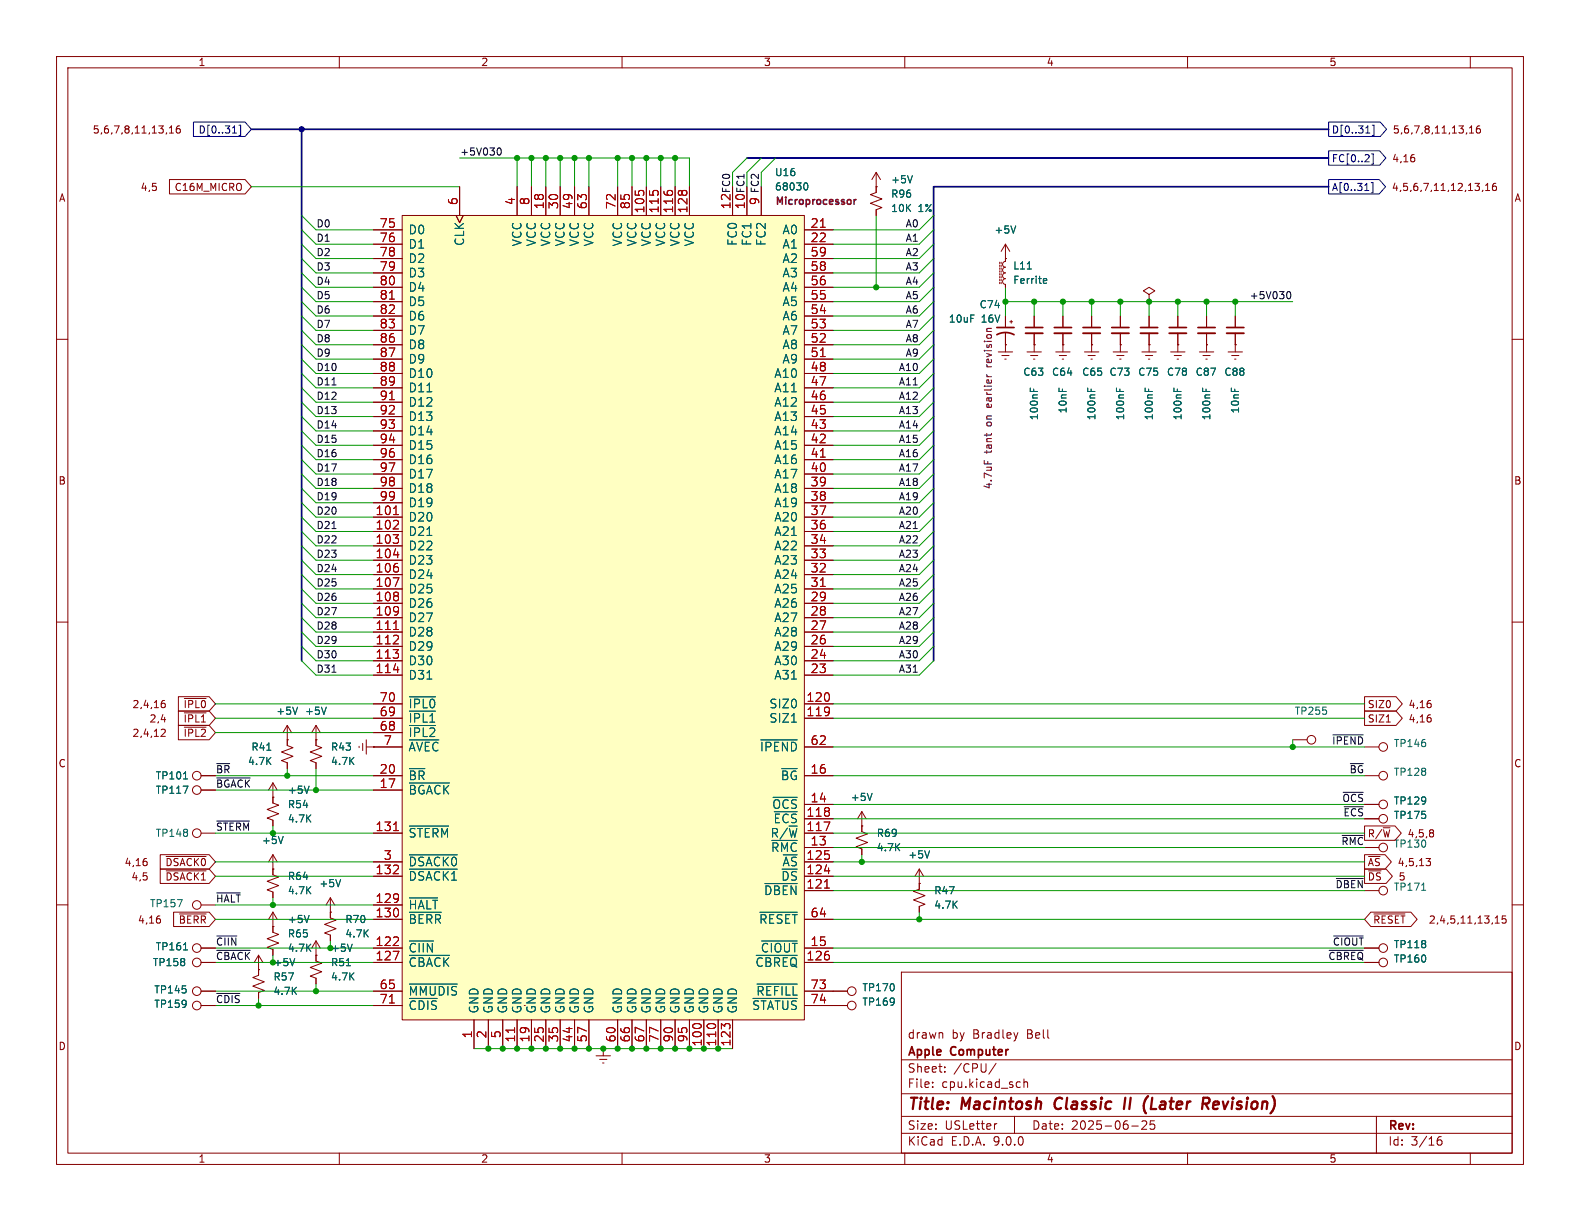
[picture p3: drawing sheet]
<svg xmlns="http://www.w3.org/2000/svg" width="279mm" height="216mm" viewBox="0 0 279 216" stroke-linecap="round" stroke-linejoin="round" font-family="sans-serif">
<g fill="none" stroke="#840000" stroke-width=".18">
<path d="M10 10h259.4v195.9h-259.4zM12 12h255.4v191.9h-255.4zM60 10v2M110 10v2M160 10v2M210 10v2M260 10v2M154.9 30.5v3.5l-1 .4 2.1 .8-2.1 .7 2.1 .8-1.1 .4v1M154.9 33h.1M154.9 30.5l.8 1.3M154.9 30.5l-.7 1.3M177.8 45.7h.1"/>
<path d="M177.8 43.2l-.8 1.3M177.8 43.2l.8 1.3M177.8 43.2v2.5M182.9 55.9v2M182.9 58.9v3.3M188 55.9v2M188 58.9v3.3M193 55.9v2M193 58.9v3.3M198.1 55.9v2M198.1 58.9v3.3M203.2 52.1l1-.7-1-.6-1 .6 1 .7v1.2"/>
<path d="M203.2 53.3h.1M203.2 55.9v2M203.2 58.9v3.3M208.3 55.9v2M208.3 58.9v3.3M213.4 55.9v2M213.4 58.9v3.3M218.4 55.9v2M218.4 58.9v3.3M10 60h2M176.5 62.2h2.6M177.2 62.9h1.2"/>
<path d="M177.7 63.5h.2M177.8 61h.1M177.8 61v1.2M181.6 62.2h2.5M182.2 62.9h1.3M182.8 63.5h.2M182.9 61h.1M186.7 62.2h2.5M187.3 62.9h1.3M187.8 63.5h.3M188 61h.1M191.8 62.2h2.5"/>
<path d="M192.4 62.9h1.3M192.9 63.5h.3M193 61h.1M196.8 62.2h2.6M197.5 62.9h1.3M198 63.5h.2M198.1 61h.1M201.9 62.2h2.6M202.6 62.9h1.2M203.1 63.5h.2M203.2 61h.1M207 62.2h2.5"/>
<path d="M207.6 62.9h1.3M208.2 63.5h.2M208.3 61h.1M212.1 62.2h2.5M212.7 62.9h1.3M213.2 63.5h.3M213.4 61h.1M217.2 62.2h2.5M217.8 62.9h1.3M218.3 63.5h.3M218.4 61h.1M267.4 60h2"/>
<path d="M10 110h2M267.4 110h2M35.6 137.2h2.5M35.6 139.7h2.5M48.3 138.4v3.6l1 .4-2.1 .7 2.1 .8-2.1 .8 1.1 .3v1.1M48.3 138.4l.7 1.3M48.3 138.4l-.8 1.3M228.6 130.8h2.5M35.6 147.3h2.5M48.3 151.1v3.6l1 .4-2.1 .7 2.1 .8-2.1 .8 1.1 .3v1.1M48.3 141h.1M48.3 153.7h.1"/>
<path d="M48.3 151.1l.7 1.3M48.3 151.1l-.8 1.3M58.4 158.8l.8 1.2M58.4 158.8l-.7 1.2M58.4 158.8v2.5M152.4 146.1h.1M152.4 143.5v3.6l1 .3-2 .8 2 .8-2 .7 1 .4v1M152.4 143.5l-.8 1.3M152.4 143.5l.8 1.3M162.6 153.7v3.5l-1.1 .4 2.1 .8-2.1 .7 2.1 .8-1 .4v1M162.6 156.2h.1M162.6 153.7l-.8 1.2"/>
<path d="M162.6 153.7l.7 1.2M10 160h2M35.6 160h2.5M35.6 170.2h2.5M35.6 177.8h2.5M35.6 175.3h2.5M35.6 167.6h2.5M45.7 168.9v3.6l-1 .3 2 .8-2 .8 2 .7-1 .4v1M45.7 171.5h.1M48.3 161.3v3.5l1 .4-2.1 .8 2.1 .8-2.1 .7 1.1 .4v1M48.3 163.8h.1M48.3 161.3l.7 1.3"/>
<path d="M48.3 161.3l-.8 1.3M55.9 168.9h.1M55.9 166.4l.7 1.2M55.9 166.4l-.8 1.2M55.9 166.4v2.5M58.4 161.3h.1M159.4 171.9h108v32h-108zM267.4 160h2M105.4 186.7h2.5M106 187.3h1.3M106.6 188h.2M106.7 185.4h.1"/>
<path d="M106.7 185.4v1.3M159.4 197.4h108M159.4 193.4h108M159.4 187.4h108M164.9 192.1v.2M164.9 191.4v.1M166.6 182.7l.1 .9M167.1 189.4v.2M167.1 188.7v.1M176.1 188l-1.2 1.9M176.3 198.7l-.3 .1M179.4 197.4v3"/>
<path d="M180 182.6l-.4 1M180.3 191.3l.1 .1M180.4 192.2l-.1 .1M181.1 190.8v1.5M181.1 191.4l.2-.1 .3 .1 .1 .9M200.1 199.1h1.2M201.9 198.3l.6-.1 .2 .1 .1 .3-.9 1.1h.9M204.1 198.2h-.7v.7l.2-.1h.5l.1 .2-.1 .5-.2 .2-.5-.2M243.4 197.4v6.5M60 203.9v2M110 203.9v2M159.4 200.4h108"/>
<path d="M160 203.9v2M210 203.9v2M254.1 201.8l.3-.2h.5l.1 .2v.4l-.3 .3-.4-.1-.2-.2M254.9 201a.59 .59 0 0 0-.8 .6M260 203.9v2"/>
<circle cx="34.8" cy="139.7" r=".76"/>
<circle cx="34.8" cy="137.2" r=".76"/>
<circle cx="231.9" cy="130.8" r=".76"/>
<circle cx="34.8" cy="147.3" r=".76"/>
<circle cx="34.8" cy="177.8" r=".76"/>
<circle cx="34.8" cy="160" r=".76"/>
<circle cx="34.8" cy="170.2" r=".76"/>
<circle cx="34.8" cy="175.3" r=".76"/>
<circle cx="34.8" cy="167.6" r=".76"/>
</g>
<path d="M186.8 194.4a1.27 1.27 0 0 0 0 1.6M199 194.1l-.3 2M203 193.8l-.1 .1M203.8 194.1l-.3 2h1M213.2 195.2l.5 .9M213.6 194.1l.1 .1a.54 .54 0 0 1-.1 .9M215.3 194.8l-.6 .1-.2 .9 .2 .3h.4M215.5 195.2l-1 .2" fill="none" stroke="#840000" stroke-width=".4"/>
<g fill="none" stroke="#006464" stroke-width=".18">
<path d="M161.3 31.1l-.4 1.2M179.6 39.9l-.4 1.3M182.2 68.6v.6M182.8 68.8v.4M192.3 68.6v.6M193 68.8v.4M197.4 68.6v.6M198 68.8v.4M202.5 68.6v.6M203.1 68.8v.4M207.6 68.6v.6M208.2 68.8v.4"/>
<path d="M212.7 68.6v.6M213.3 68.8v.4M32.4 139h.8l-.5 1.3M32.4 137.7h.8M54.7 139l-.5 1.3M31.4 159.1h.8l-.5 1.2M50.1 147.9l-.4 1.3M60.2 155.5l-.4 1.3M154.2 140.3l-.4 1.2M164.4 150.4l-.4 1.3M32.4 168h.8M52.1 169.5l-.4 1.3"/>
<path d="M54.7 161.9l-.5 1.2M62.3 166.9l-.4 1.3"/>
</g>
<path d="M181.4 57.9h3M186.4 57.9h3.1M191.5 57.9h3.1M196.6 57.9h3M201.7 57.9h3M206.8 57.9h3M211.8 57.9h3.1M216.9 57.9h3.1" fill="none" stroke="#840000" stroke-width=".3"/>
<path d="M181.4 58.9h3M186.4 58.9h3.1M191.5 58.9h3.1M196.6 58.9h3M201.7 58.9h3M206.8 58.9h3M211.8 58.9h3.1M216.9 58.9h3.1" fill="none" stroke="#840000" stroke-width=".33"/>
<path d="M71.1 38.1h71.1v142.2h-71.1z" fill="#ffffc2"/>
<g fill="none" stroke="#840000" stroke-width=".18">
<path d="M30 23.5h.7M30 22.6l.3-.3v1.2M30 31.7h13.3l1.1 1.3-1.1 1.3h-13.3zM31.8 22.3h-.4a.86 .86 0 0 0 0 1.2l.4-.1 .1-.4-.2-.3-.4 .1-.1 .2M71.1 38.1h71.1v142.2h-71.1zM80.6 38.1l.7 1.3 .6-1.3M81.3 33v5.1M91.4 33v5.1M94 33v5.1M96.5 33v5.1M99.1 33v5.1M101.6 33v5.1"/>
<path d="M104.1 33v5.1M109.2 33v5.1M111.8 33v5.1M114.3 33v5.1M116.8 33v5.1M119.4 33v5.1M121.9 33v5.1M129.5 33v5.1M132.1 33v5.1M134.6 33v5.1M154.9 33h.1M154.9 33v1"/>
<path d="M154.9 37.1v1M250.1 27.9l.1 .2-.1 .4M259.9 23.5h.7M259.9 22.6l.3-.3v1.2M261.7 22.3h-.4a.86 .86 0 0 0 0 1.2l.4-.1 .1-.4-.2-.3h-.3l-.2 .3M262.2 33.6l-.1 .3M262.7 33.7h.7M262.7 32.8l.4-.4v1.3M264.5 32.4l-.3 .1a.86 .86 0 0 0 0 1.2l.4-.1v-.5l-.2-.2-.4 .1-.1 .1M66 40.6h5.1M66 43.2h5.1M66 45.7h5.1"/>
<path d="M66 48.3h5.1M66 50.8h5.1M66 53.3h5.1M66 55.9h5.1M66 58.4h5.1M142.2 40.6h5.1M142.2 43.2h5.1M142.2 45.7h5.1M142.2 48.3h5.1M142.2 50.8h5.1M142.2 53.3h5.1M142.2 55.9h5.1"/>
<path d="M142.2 58.4h5.1M176.8 46.4v.2M176.8 46.9v.2M176.8 47.4v.2M176.8 47.9v.2M176.8 48.4v.2M176.8 48.9v.2M176.8 49.4v.3M176.8 49.9v.3M177 46.4v.2M177 46.9v.2M177 47.4v.2"/>
<path d="M177 47.9v.2M177 48.4v.2M177 48.9v.2M177 49.4v.3M177 49.9v.3M177.8 45.7v.5l-.4 .2-.1 .3 .1 .4 .4 .2h-.3l-.2 .3 .1 .4 .4 .3-.4 .1-.1 .4 .1 .3 .4 .2-.4 .2-.1 .5 .2 .2 .3 .1M177.8 45.7h.1M177.8 50.3v.5M177.8 55.9v2M177.8 58.9v2.1M178.6 56.9h.5M178.8 56.6v.6"/>
<path d="M182.9 55.9v2M182.9 58.9v2.1M188 55.9v2M188 58.9v2.1M193 55.9v2M193 58.9v2.1M198.1 55.9v2M198.1 58.9v2.1M203.2 55.9v2M203.2 58.9v2.1M208.3 55.9v2M208.3 58.9v2.1"/>
<path d="M213.4 55.9v2M213.4 58.9v2.1M218.4 55.9v2M218.4 58.9v2.1M66 61h5.1M66 63.5h5.1M66 66h5.1M66 68.6h5.1M66 71.1h5.1M66 73.7h5.1M66 76.2h5.1M66 78.7h5.1"/>
<path d="M142.2 61h5.1M142.2 63.5h5.1M142.2 66h5.1M142.2 68.6h5.1M142.2 71.1h5.1M142.2 73.7h5.1M142.2 76.2h5.1M142.2 78.7h5.1M177.8 61h.1M182.9 61h.1M188 61h.1M193 61h.1"/>
<path d="M198.1 61h.1M203.2 61h.1M208.3 61h.1M213.4 61h.1M218.4 61h.1M66 81.3h5.1M66 83.8h5.1M66 86.4h5.1M66 88.9h5.1M66 91.4h5.1M66 94h5.1M66 96.5h5.1"/>
<path d="M66 99.1h5.1M142.2 81.3h5.1M142.2 83.8h5.1M142.2 86.4h5.1M142.2 88.9h5.1M142.2 91.4h5.1M142.2 94h5.1M142.2 96.5h5.1M142.2 99.1h5.1M66 101.6h5.1M66 104.1h5.1M66 106.7h5.1"/>
<path d="M66 109.2h5.1M66 111.8h5.1M66 114.3h5.1M66 116.8h5.1M66 119.4h5.1M142.2 101.6h5.1M142.2 104.1h5.1M142.2 106.7h5.1M142.2 109.2h5.1M142.2 111.8h5.1M142.2 114.3h5.1M142.2 116.8h5.1"/>
<path d="M142.2 119.4h5.1M28.7 128.9l.4 .1 .1 .3-.8 .9h.8M28.7 124.3h.3l.2 .3v.4l-.5 .1M29.1 123.9h-.4M31.5 123.2h5.5l1.1 1.3-1.1 1.2h-5.5zM31.5 125.7h5.5l1.1 1.3-1.1 1.3h-5.5zM31.5 128.3h5.5l1.1 1.2-1.1 1.3h-5.5zM32.6 123.5h3.8M32.6 126h3.8M32.6 128.6h3.8M35.6 137.2h2.5M35.6 139.7h2.5"/>
<path d="M50.8 130.8h.1M50.8 128.3v3.5l1 .4-2 .8 2 .7-2 .8 1 .4v1M50.8 128.3l-.8 1.2M50.8 128.3l.8 1.2M55.9 128.3v3.5l1 .4-2 .8 2 .7-2 .8 1 .4v1M55.9 130.8h.1M55.9 128.3l-.8 1.2M55.9 128.3l.7 1.2M63.5 132v.2M64.1 131.4v1.3M64.8 132.1h6.3M64.8 130.8v2.6"/>
<path d="M66 132.1h.1M66 124.5h5.1M66 127h5.1M66 129.5h5.1M66 137.2h5.1M66 139.7h5.1M142.2 124.5h5.1M142.2 127h5.1M142.2 132.1h5.1M142.2 137.2h5.1M241.3 123.2h5.6l1.1 1.3-1.1 1.2h-5.6zM241.3 125.7h5.6l1.1 1.3-1.1 1.3h-5.6z"/>
<path d="M241.3 132.1h2.5M245.1 127.7h.8M253 124.4l.1 .2-.1 .5M253 126.9l.1 .2-.1 .5M25.9 152.3l.1 .2-.1 .5M28.3 153.7h8.7l1.1 1.2-1.1 1.3h-8.7zM28.3 151.1h8.7l1.1 1.3-1.1 1.3h-8.7zM29.4 154h7M29.4 151.4h7M48.3 153.7h.1M48.3 141h.1M48.3 141v1"/>
<path d="M48.3 145v1.1M48.3 153.7v1M48.3 157.7v1.1M66 147.3h5.1M66 152.4h5.1M66 154.9h5.1M142.2 147.3h5.1M142.2 152.4h5.1M142.2 154.9h5.1M142.2 142.2h5.1M142.2 144.8h5.1M142.2 149.9h5.1"/>
<path d="M142.2 157.5h5.1M152.4 146.1h.1M152.4 146.1v1M152.4 150.1v1M162.6 156.2h.1M162.6 156.2v1M241.3 146h5.4l1.1 1.3-1.1 1.3h-5.4zM241.3 153.7h3.8l1.1 1.2-1.1 1.3h-3.8zM241.3 151.1h3.6l1.1 1.3-1.1 1.3h-3.6zM241.3 157.5h2.5M252.2 151.8h.8l-.5 .5 .4 .1 .1 .4-.3 .3h-.3M253.3 146.7l.2 .3-.2 .3 .2 .2v.2l-.2 .3"/>
<path d="M28.3 162.5l.1 .2-.1 .5M30.7 161.3h6.3l1.1 1.3-1.1 1.2h-6.3zM31.7 161.6h4.7M35.6 167.6h2.5M35.6 170.2h2.5M35.6 175.3h2.5M35.6 177.8h2.5M45.7 171.5h.1M45.7 171.5v1M45.7 175.5v1M48.3 163.8h.1M48.3 163.8v1"/>
<path d="M48.3 167.9v1M55.9 168.9v1l1 .4-2 .8 2 .7-2 .8 1 .4v1M55.9 168.9h.1M58.4 161.3v1l1 .4-2 .7 2 .8-2 .8 1 .4v1M58.4 161.3h.1M66 160h5.1M66 162.6h5.1M66 167.6h5.1M66 170.2h5.1M66 175.3h5.1M66 177.8h5.1M142.2 162.6h5.1"/>
<path d="M142.2 167.6h5.1M142.2 170.2h5.1M142.2 175.3h7.7M142.2 177.8h7.7M162.6 160.3v1M242.4 161.3h7.1l1.1 1.3-1.1 1.2h-7.1l-1.1-1.2zM243 161.6h5.4M264.4 163.2h.7M264.4 162.3l.4-.3v1.2M266.3 162h-.6l-.1 .6 .2-.2 .4 .1 .1 .2v.4l-.2 .1-.5-.1M83.8 180.3v5.1M86.4 180.3v5.1"/>
<path d="M88.9 180.3v5.1M91.4 180.3v5.1M94 180.3v5.1M96.5 180.3v5.1M99.1 180.3v5.1M101.6 180.3v5.1M104.1 180.3v5.1M106.7 185.4h.1M109.2 180.3v5.1M111.8 180.3v5.1M114.3 180.3v5.1M116.8 180.3v5.1"/>
<path d="M119.4 180.3v5.1M121.9 180.3v5.1M124.5 180.3v5.1M127 180.3v5.1M129.5 180.3v5.1"/>
<circle cx="244.6" cy="137.2" r=".76"/>
<circle cx="244.6" cy="132.1" r=".76"/>
<circle cx="244.6" cy="144.8" r=".76"/>
<circle cx="244.6" cy="149.9" r=".76"/>
<circle cx="244.6" cy="142.2" r=".76"/>
<circle cx="244.6" cy="157.5" r=".76"/>
<circle cx="150.6" cy="175.3" r=".76"/>
<circle cx="150.6" cy="177.8" r=".76"/>
<circle cx="244.6" cy="167.6" r=".76"/>
<circle cx="244.6" cy="170.2" r=".76"/>
</g>
<path d="M68.9 52.9h.8M145.1 40.2h.8M68.9 70.7h.8M145.1 63.1h.8M69.6 91h.9M145.1 80.8h.8M69.6 111.3h.9M145.1 103.7h.8M69.6 146.9h.9M145.8 157h.9M68.9 177.4h.8M91 181.7v.9" fill="none" stroke="#a90000" stroke-width=".18"/>
<g fill="none" stroke="#006464" stroke-width=".18">
<path d="M142.3 32.4l.1-.1a.68 .68 0 0 1 .5 .7 .68 .68 0 0 1-.5 .6l-.1-.1M161.3 31.1l-.4 1.2M179.6 39.9l-.4 1.3M181.7 47.6h.7M184.7 49.3h.3l.1 .3-.6 .1M185 50l-.3 .1M75.5 69.3h.9M182.2 68.6v.6M182.8 68.8v.4M192.3 68.6v.6M193 68.8v.4M197.4 68.6v.6"/>
<path d="M198 68.8v.4M202.5 68.6v.6M203.1 68.8v.4M207.6 68.6v.6M208.2 68.8v.4M212.7 68.6v.6M213.3 68.8v.4M75.5 94.7h.9M32.4 139h.8l-.5 1.3M32.4 137.7h.8M47.2 132.7h.7M52.6 125l-.4 1.3"/>
<path d="M54.7 139l-.5 1.3M57.7 125l-.4 1.3M72.4 123.2h4.6M72.4 125.7h4.6M72.4 128.3h4.6M72.4 130.8h5.2M72.4 138.4h7.1M75.5 120.1h.9M134.5 130.8h6.5M140 127.7h.8M50.1 147.9l-.4 1.3M60.2 155.5l-.4 1.3"/>
<path d="M72.4 146.1h6.9M72.4 151.1h8.5M72.4 153.7h8.5M72.4 158.8h5M135.3 156.2h5.7M136.5 148.6h4.5M136.7 141h4.3M136.9 143.5h4.1M154.2 140.3l-.4 1.2M164.4 150.4l-.4 1.3M251.4 157.4h.7M32.4 168h.8"/>
<path d="M52.1 169.5l-.4 1.3M54.7 161.9l-.5 1.2M61.3 170.8h.7M62.3 166.9l-.4 1.3M72.4 161.3h5.6M72.4 166.4h4.3M72.4 168.9h7.1M72.4 174h8.5M72.4 176.5h4.9M133.1 176.5h7.9M133.7 168.9h7.3M133.9 174h7.1"/>
<path d="M134.4 161.3h6.6M134.7 166.4h6.3"/>
</g>
<path d="M151 35.3v.8M151.4 35.3l-.4 .2" fill="none" stroke="#840084" stroke-width=".25"/>
<path d="M176.3 59.2a3.2 3.2 0 0 1 3 0M176.3 57.9h3" fill="none" stroke="#840000" stroke-width=".3"/>
<path d="M174.5 66.2v.2M174.1 81.4v.6" fill="none" stroke="#840084" stroke-width=".18"/>
<path d="M34.2 21.6h9.1l1.1 1.3-1.1 1.2h-9.1zM41.1 23.5h.7M42.3 22.1h.3v1.9h-.3M234.9 21.6h9.2l1.1 1.3-1.1 1.2h-9.2zM234.9 31.7h9l1.1 1.3-1.1 1.3h-9zM234.9 26.7h9.1l1.1 1.2-1.1 1.3h-9.1zM241.3 33.7h.8M241.5 23.5h.7M242.5 32.3h.3v1.8h-.3M242.5 27.2h.3v1.8h-.3M242.7 22.1h.3v1.9h-.3" fill="none" stroke="#000084" stroke-width=".18"/>
<g fill="none" stroke="#0f0f0f" stroke-width=".18">
<path d="M88 26.4l.2-.2a.68 .68 0 0 1 .5 .6 .68 .68 0 0 1-.5 .6l-.2-.2M227.6 51.8l.2-.2a.68 .68 0 0 1 .5 .6 .68 .68 0 0 1-.5 .6l-.2-.2M58.7 68.1h.7M58.7 93.5h.7M58.7 118.9h.7M38.3 137.6h5.9M235.7 129.9h5.4M38.3 157.9h4.2M38.3 145.2h5.8M236.3 155.3h4.8M237.3 147.7h3.8M237.5 140.1h3.6"/>
<path d="M237.7 142.6h3.4M38.3 168h5.9M38.3 165.5h3.6M38.3 175.7h4.1M235 168h6.1M235.8 165.5h5.3"/>
</g>
<path d="M44.4 22.9h190.5M53.3 22.9v93.9M132.1 27.9h102.8M234.9 33h-69.8v83.8" fill="none" stroke="#000084" stroke-width=".3"/>
<g fill="none" stroke="#009600" stroke-width=".18">
<path d="M44.4 33h36.9M53.3 38.1l2.6 2.5h10.1M81.3 27.9h40.6v5.1M91.4 27.9v5.1M94 27.9v5.1M96.5 27.9v5.1M99.1 27.9v5.1M101.6 27.9v5.1M104.1 27.9v5.1M109.2 27.9v5.1M111.8 27.9v5.1M114.3 27.9v5.1"/>
<path d="M116.8 27.9v5.1M119.4 27.9v5.1M132.1 27.9l-2.6 2.6M134.6 27.9l-2.5 2.6v2.5M137.2 27.9l-2.6 2.6M154.9 38.1v12.7M165.1 38.1l-2.5 2.5h-15.3M53.3 50.8l2.6 2.5h10.1M53.3 48.3l2.6 2.5h10.1M53.3 58.4l2.6 2.6h10.1M53.3 45.7l2.6 2.6h10.1M53.3 40.6l2.6 2.6h10.1"/>
<path d="M53.3 43.2l2.6 2.5h10.1M53.3 55.9l2.6 2.5h10.1M53.3 53.3l2.6 2.6h10.1M165.1 50.8l-2.5 2.5h-15.3M165.1 48.3l-2.5 2.5h-15.3M165.1 58.4l-2.5 2.6h-15.3M165.1 45.7l-2.5 2.6h-15.3M165.1 40.6l-2.5 2.6h-15.3M165.1 43.2l-2.5 2.5h-15.3M165.1 55.9l-2.5 2.5h-15.3M165.1 53.3l-2.5 2.6h-15.3M177.8 53.3h50.8"/>
<path d="M177.8 50.8v5.1M182.9 53.3v2.6M188 53.3v2.6M193 53.3v2.6M198.1 53.3v2.6M203.2 53.3v2.6M208.3 53.3v2.6M213.4 53.3v2.6M218.4 53.3v2.6M53.3 63.5l2.6 2.5h10.1M53.3 66l2.6 2.6h10.1M53.3 68.6l2.6 2.5h10.1"/>
<path d="M53.3 61l2.6 2.5h10.1M53.3 73.7l2.6 2.5h10.1M53.3 76.2l2.6 2.5h10.1M53.3 78.7l2.6 2.6h10.1M53.3 71.1l2.6 2.6h10.1M165.1 63.5l-2.5 2.5h-15.3M165.1 66l-2.5 2.6h-15.3M165.1 68.6l-2.5 2.5h-15.3M165.1 61l-2.5 2.5h-15.3M165.1 73.7l-2.5 2.5h-15.3M165.1 76.2l-2.5 2.5h-15.3M165.1 78.7l-2.5 2.6h-15.3"/>
<path d="M165.1 71.1l-2.5 2.6h-15.3M53.3 83.8l2.6 2.6h10.1M53.3 86.4l2.6 2.5h10.1M53.3 81.3l2.6 2.5h10.1M53.3 99.1l2.6 2.5h10.1M53.3 96.5l2.6 2.6h10.1M53.3 91.4l2.6 2.6h10.1M53.3 88.9l2.6 2.5h10.1M53.3 94l2.6 2.5h10.1M165.1 83.8l-2.5 2.6h-15.3M165.1 86.4l-2.5 2.5h-15.3M165.1 81.3l-2.5 2.5h-15.3"/>
<path d="M165.1 99.1l-2.5 2.5h-15.3M165.1 96.5l-2.5 2.6h-15.3M165.1 91.4l-2.5 2.6h-15.3M165.1 88.9l-2.5 2.5h-15.3M165.1 94l-2.5 2.5h-15.3M53.3 106.7l2.6 2.5h10.1M53.3 114.3l2.6 2.5h10.1M53.3 101.6l2.6 2.5h10.1M53.3 116.8l2.6 2.6h10.1M53.3 104.1l2.6 2.6h10.1M53.3 109.2l2.6 2.6h10.1M53.3 111.8l2.6 2.5h10.1"/>
<path d="M165.1 106.7l-2.5 2.5h-15.3M165.1 114.3l-2.5 2.5h-15.3M165.1 101.6l-2.5 2.5h-15.3M165.1 116.8l-2.5 2.6h-15.3M165.1 104.1l-2.5 2.6h-15.3M165.1 109.2l-2.5 2.6h-15.3M165.1 111.8l-2.5 2.5h-15.3M38.1 137.2h27.9M38.1 124.5h27.9M38.1 127h27.9M38.1 139.7h27.9M38.1 129.5h27.9"/>
<path d="M50.8 135.9v1.3M55.9 135.9v3.8M147.3 132.1h94M147.3 137.2h94M147.3 124.5h94M147.3 127h94M228.6 130.8v1.3M38.1 147.3h27.9M38.1 152.4h27.9M38.1 154.9h27.9M48.3 146.1v1.2M48.3 158.8v1.2"/>
<path d="M147.3 142.2h94M147.3 147.3h94M147.3 152.4h94M147.3 144.8h94M147.3 149.9h94M147.3 154.9h94M147.3 157.5h94M152.4 151.1v1.3M38.1 170.2h27.9M38.1 160h27.9M38.1 167.6h27.9M38.1 177.8h27.9"/>
<path d="M38.1 175.3h27.9M38.1 162.6h27.9M45.7 176.5v1.3M48.3 168.9v1.3M55.9 174v1.3M58.4 166.4v1.2M147.3 170.2h94M147.3 167.6h94M147.3 162.6h94M162.6 161.3v1.3M83.8 185.4h45.7"/>
</g>
<g fill="#009600" stroke="#009600" stroke-width=".18">
<circle cx="104.1" cy="27.9" r=".46"/>
<circle cx="111.8" cy="27.9" r=".46"/>
<circle cx="109.2" cy="27.9" r=".46"/>
<circle cx="91.4" cy="27.9" r=".46"/>
<circle cx="114.3" cy="27.9" r=".46"/>
<circle cx="116.8" cy="27.9" r=".46"/>
<circle cx="119.4" cy="27.9" r=".46"/>
<circle cx="101.6" cy="27.9" r=".46"/>
<circle cx="99.1" cy="27.9" r=".46"/>
<circle cx="94" cy="27.9" r=".46"/>
<circle cx="96.5" cy="27.9" r=".46"/>
<circle cx="177.8" cy="53.3" r=".46"/>
<circle cx="198.1" cy="53.3" r=".46"/>
<circle cx="154.9" cy="50.8" r=".46"/>
<circle cx="228.6" cy="132.1" r=".46"/>
<circle cx="213.4" cy="53.3" r=".46"/>
<circle cx="218.4" cy="53.3" r=".46"/>
<circle cx="208.3" cy="53.3" r=".46"/>
<circle cx="193" cy="53.3" r=".46"/>
<circle cx="203.2" cy="53.3" r=".46"/>
<circle cx="182.9" cy="53.3" r=".46"/>
<circle cx="188" cy="53.3" r=".46"/>
<circle cx="86.4" cy="185.4" r=".46"/>
<circle cx="55.9" cy="175.3" r=".46"/>
<circle cx="88.9" cy="185.4" r=".46"/>
<circle cx="94" cy="185.4" r=".46"/>
<circle cx="91.4" cy="185.4" r=".46"/>
<circle cx="99.1" cy="185.4" r=".46"/>
<circle cx="96.5" cy="185.4" r=".46"/>
<circle cx="114.3" cy="185.4" r=".46"/>
<circle cx="116.8" cy="185.4" r=".46"/>
<circle cx="111.8" cy="185.4" r=".46"/>
<circle cx="109.2" cy="185.4" r=".46"/>
<circle cx="106.7" cy="185.4" r=".46"/>
<circle cx="162.6" cy="162.6" r=".46"/>
<circle cx="127" cy="185.4" r=".46"/>
<circle cx="124.5" cy="185.4" r=".46"/>
<circle cx="121.9" cy="185.4" r=".46"/>
<circle cx="119.4" cy="185.4" r=".46"/>
<circle cx="101.6" cy="185.4" r=".46"/>
<circle cx="104.1" cy="185.4" r=".46"/>
<circle cx="152.4" cy="152.4" r=".46"/>
<circle cx="55.9" cy="139.7" r=".46"/>
<circle cx="50.8" cy="137.2" r=".46"/>
<circle cx="48.3" cy="147.3" r=".46"/>
<circle cx="48.3" cy="160" r=".46"/>
<circle cx="45.7" cy="177.8" r=".46"/>
</g>
<circle cx="53.3" cy="22.9" r=".46" fill="#000084" stroke="#000084" stroke-width=".18"/>
<g font-size="2.8" fill="#840000">
<text x="160.4" y="196.8">Title:</text>
<text x="170.1" y="196.8">Macintosh</text>
<text x="187.3" y="196.8">Classic</text>
<text x="200.4" y="196.8">II</text>
<text x="204.6" y="196.8">(Later</text>
<text x="215.8" y="196.8">Revision)</text>
</g>
<g font-size="2.1" fill="#a90000">
<text x="67.1" y="40.4">75</text>
<text x="81" y="36.4" transform="rotate(-90 81 36.4)">6</text>
<text x="91.2" y="36.4" transform="rotate(-90 91.2 36.4)">4</text>
<text x="93.7" y="36.4" transform="rotate(-90 93.7 36.4)">8</text>
<text x="96.3" y="37.1" transform="rotate(-90 96.3 37.1)">18</text>
<text x="98.8" y="37.1" transform="rotate(-90 98.8 37.1)">30</text>
<text x="101.3" y="37.1" transform="rotate(-90 101.3 37.1)">49</text>
<text x="103.9" y="37.1" transform="rotate(-90 103.9 37.1)">63</text>
<text x="109" y="37.1" transform="rotate(-90 109 37.1)">72</text>
<text x="111.5" y="37.1" transform="rotate(-90 111.5 37.1)">85</text>
<text x="114" y="37.8" transform="rotate(-90 114 37.8)">105</text>
<text x="116.6" y="37.8" transform="rotate(-90 116.6 37.8)">115</text>
<text x="119.1" y="37.8" transform="rotate(-90 119.1 37.8)">116</text>
<text x="121.7" y="37.8" transform="rotate(-90 121.7 37.8)">128</text>
<text x="129.3" y="37.1" transform="rotate(-90 129.3 37.1)">12</text>
<text x="131.8" y="37.1" transform="rotate(-90 131.8 37.1)">10</text>
<text x="134.4" y="36.4" transform="rotate(-90 134.4 36.4)">9</text>
<text x="143.3" y="40.4">21</text>
<text x="67.1" y="42.9">76</text>
<text x="67.1" y="45.5">78</text>
<text x="143.3" y="42.9">22</text>
<text x="143.3" y="45.5">59</text>
<text x="67.1" y="48">79</text>
<text x="67.1" y="50.5">80</text>
<text x="67.1" y="53.1">81</text>
<text x="143.3" y="48">58</text>
<text x="143.3" y="50.5">56</text>
<text x="143.3" y="53.1">55</text>
<text x="67.1" y="55.6">82</text>
<text x="67.1" y="58.2">83</text>
<text x="143.3" y="55.6">54</text>
<text x="143.3" y="58.2">53</text>
<text x="67.1" y="60.7">86</text>
<text x="67.1" y="63.2">87</text>
<text x="67.1" y="65.8">88</text>
<text x="143.3" y="60.7">52</text>
<text x="143.3" y="63.2">51</text>
<text x="143.3" y="65.8">48</text>
<text x="67.1" y="68.3">89</text>
<text x="67.1" y="70.9">91</text>
<text x="143.3" y="68.3">47</text>
<text x="143.3" y="70.9">46</text>
<text x="67.1" y="73.4">92</text>
<text x="67.1" y="75.9">93</text>
<text x="143.3" y="73.4">45</text>
<text x="143.3" y="75.9">43</text>
<text x="67.1" y="78.5">94</text>
<text x="67.1" y="81">96</text>
<text x="67.1" y="83.6">97</text>
<text x="143.3" y="78.5">42</text>
<text x="143.3" y="81">41</text>
<text x="143.3" y="83.6">40</text>
<text x="67.1" y="86.1">98</text>
<text x="67.1" y="88.6">99</text>
<text x="143.3" y="86.1">39</text>
<text x="143.3" y="88.6">38</text>
<text x="66.3" y="91.2">101</text>
<text x="66.3" y="93.7">102</text>
<text x="143.3" y="91.2">37</text>
<text x="143.3" y="93.7">36</text>
<text x="66.3" y="96.3">103</text>
<text x="66.3" y="98.8">104</text>
<text x="66.3" y="101.3">106</text>
<text x="143.3" y="96.3">34</text>
<text x="143.3" y="98.8">33</text>
<text x="143.3" y="101.3">32</text>
<text x="66.3" y="103.9">107</text>
<text x="66.3" y="106.4">108</text>
<text x="143.3" y="103.9">31</text>
<text x="143.3" y="106.4">29</text>
<text x="66.3" y="109">109</text>
<text x="66.3" y="111.5">111</text>
<text x="143.3" y="109">28</text>
<text x="143.3" y="111.5">27</text>
<text x="66.3" y="114">112</text>
<text x="66.3" y="116.6">113</text>
<text x="66.3" y="119.1">114</text>
<text x="143.3" y="114">26</text>
<text x="143.3" y="116.6">24</text>
<text x="143.3" y="119.1">23</text>
<text x="67.1" y="124.2">70</text>
<text x="142.5" y="124.2">120</text>
<text x="67.1" y="126.7">69</text>
<text x="67.1" y="129.3">68</text>
<text x="67.8" y="131.8">7</text>
<text x="142.5" y="126.7">119</text>
<text x="143.3" y="131.8">62</text>
<text x="67.1" y="136.9">20</text>
<text x="143.3" y="136.9">16</text>
<text x="67.1" y="139.4">17</text>
<text x="143.3" y="142">14</text>
<text x="66.3" y="147.1">131</text>
<text x="142.5" y="144.5">118</text>
<text x="142.5" y="147.1">117</text>
<text x="143.3" y="149.6">13</text>
<text x="66.3" y="154.7">132</text>
<text x="67.8" y="152.1">3</text>
<text x="142.5" y="152.1">125</text>
<text x="142.5" y="154.7">124</text>
<text x="66.3" y="159.8">129</text>
<text x="142.5" y="157.2">121</text>
<text x="66.3" y="162.3">130</text>
<text x="66.3" y="167.4">122</text>
<text x="143.3" y="162.3">64</text>
<text x="143.3" y="167.4">15</text>
<text x="66.3" y="169.9">127</text>
<text x="142.5" y="169.9">126</text>
<text x="67.1" y="175">65</text>
<text x="67.1" y="177.5">71</text>
<text x="143.3" y="175">73</text>
<text x="143.3" y="177.5">74</text>
<text x="83.6" y="183.7" transform="rotate(-90 83.6 183.7)">1</text>
<text x="86.1" y="183.7" transform="rotate(-90 86.1 183.7)">2</text>
<text x="88.6" y="183.7" transform="rotate(-90 88.6 183.7)">5</text>
<text x="91.2" y="184.4" transform="rotate(-90 91.2 184.4)">11</text>
<text x="93.7" y="184.4" transform="rotate(-90 93.7 184.4)">19</text>
<text x="96.3" y="184.4" transform="rotate(-90 96.3 184.4)">25</text>
<text x="98.8" y="184.4" transform="rotate(-90 98.8 184.4)">35</text>
<text x="101.3" y="184.4" transform="rotate(-90 101.3 184.4)">44</text>
<text x="103.9" y="184.4" transform="rotate(-90 103.9 184.4)">57</text>
<text x="109" y="184.4" transform="rotate(-90 109 184.4)">60</text>
<text x="111.5" y="184.4" transform="rotate(-90 111.5 184.4)">66</text>
<text x="114" y="184.4" transform="rotate(-90 114 184.4)">67</text>
<text x="116.6" y="184.4" transform="rotate(-90 116.6 184.4)">77</text>
<text x="119.1" y="184.4" transform="rotate(-90 119.1 184.4)">90</text>
<text x="121.7" y="184.4" transform="rotate(-90 121.7 184.4)">95</text>
<text x="124.2" y="185.1" transform="rotate(-90 124.2 185.1)">100</text>
<text x="126.7" y="185.1" transform="rotate(-90 126.7 185.1)">110</text>
<text x="129.3" y="185.1" transform="rotate(-90 129.3 185.1)">123</text>
</g>
<g font-size="2.1" fill="#006464">
<text x="72.1" y="41.6">D0</text>
<text x="138.3" y="41.6">A0</text>
<text x="72.1" y="44.2">D1</text>
<text x="72.1" y="46.7">D2</text>
<text x="82.3" y="43.6" transform="rotate(-90 82.3 43.6)">CLK</text>
<text x="92.4" y="43.6" transform="rotate(-90 92.4 43.6)">VCC</text>
<text x="95" y="43.6" transform="rotate(-90 95 43.6)">VCC</text>
<text x="97.5" y="43.6" transform="rotate(-90 97.5 43.6)">VCC</text>
<text x="100.1" y="43.6" transform="rotate(-90 100.1 43.6)">VCC</text>
<text x="102.6" y="43.6" transform="rotate(-90 102.6 43.6)">VCC</text>
<text x="105.1" y="43.6" transform="rotate(-90 105.1 43.6)">VCC</text>
<text x="110.2" y="43.6" transform="rotate(-90 110.2 43.6)">VCC</text>
<text x="112.8" y="43.6" transform="rotate(-90 112.8 43.6)">VCC</text>
<text x="115.3" y="43.6" transform="rotate(-90 115.3 43.6)">VCC</text>
<text x="117.8" y="43.6" transform="rotate(-90 117.8 43.6)">VCC</text>
<text x="120.4" y="43.6" transform="rotate(-90 120.4 43.6)">VCC</text>
<text x="122.9" y="43.6" transform="rotate(-90 122.9 43.6)">VCC</text>
<text x="130.5" y="43.6" transform="rotate(-90 130.5 43.6)">FC0</text>
<text x="133.1" y="43.6" transform="rotate(-90 133.1 43.6)">FC1</text>
<text x="135.6" y="43.6" transform="rotate(-90 135.6 43.6)">FC2</text>
<text x="138.3" y="44.2">A1</text>
<text x="138.3" y="46.7">A2</text>
<text x="72.1" y="49.3">D3</text>
<text x="72.1" y="51.8">D4</text>
<text x="138.3" y="49.3">A3</text>
<text x="138.3" y="51.8">A4</text>
<text x="72.1" y="54.3">D5</text>
<text x="72.1" y="56.9">D6</text>
<text x="72.1" y="59.4">D7</text>
<text x="138.3" y="54.3">A5</text>
<text x="138.3" y="56.9">A6</text>
<text x="138.3" y="59.4">A7</text>
<text x="72.1" y="62">D8</text>
<text x="72.1" y="64.5">D9</text>
<text x="138.3" y="62">A8</text>
<text x="138.3" y="64.5">A9</text>
<text x="72.1" y="67">D10</text>
<text x="72.1" y="69.6">D11</text>
<text x="136.9" y="67">A10</text>
<text x="136.9" y="69.6">A11</text>
<text x="72.1" y="72.1">D12</text>
<text x="72.1" y="74.7">D13</text>
<text x="72.1" y="77.2">D14</text>
<text x="136.9" y="72.1">A12</text>
<text x="136.9" y="74.7">A13</text>
<text x="136.9" y="77.2">A14</text>
<text x="72.1" y="79.7">D15</text>
<text x="72.1" y="82.3">D16</text>
<text x="136.9" y="79.7">A15</text>
<text x="136.9" y="82.3">A16</text>
<text x="72.1" y="84.8">D17</text>
<text x="72.1" y="87.4">D18</text>
<text x="72.1" y="89.9">D19</text>
<text x="136.9" y="84.8">A17</text>
<text x="136.9" y="87.4">A18</text>
<text x="136.9" y="89.9">A19</text>
<text x="72.1" y="92.4">D20</text>
<text x="72.1" y="95">D21</text>
<text x="136.9" y="92.4">A20</text>
<text x="136.9" y="95">A21</text>
<text x="72.1" y="97.5">D22</text>
<text x="72.1" y="100.1">D23</text>
<text x="136.9" y="97.5">A22</text>
<text x="136.9" y="100.1">A23</text>
<text x="72.1" y="102.6">D24</text>
<text x="72.1" y="105.1">D25</text>
<text x="72.1" y="107.7">D26</text>
<text x="136.9" y="102.6">A24</text>
<text x="136.9" y="105.1">A25</text>
<text x="136.9" y="107.7">A26</text>
<text x="72.1" y="110.2">D27</text>
<text x="72.1" y="112.8">D28</text>
<text x="136.9" y="110.2">A27</text>
<text x="136.9" y="112.8">A28</text>
<text x="72.1" y="115.3">D29</text>
<text x="72.1" y="117.8">D30</text>
<text x="136.9" y="115.3">A29</text>
<text x="136.9" y="117.8">A30</text>
<text x="72.1" y="120.4">D31</text>
<text x="72.1" y="125.5">~{IPL0}</text>
<text x="136" y="125.5">SIZ0</text>
<text x="136.9" y="120.4">A31</text>
<text x="72.1" y="128">~{IPL1}</text>
<text x="72.1" y="130.5">~{IPL2}</text>
<text x="136" y="128">SIZ1</text>
<text x="72.1" y="133.1">~{AVEC}</text>
<text x="134.3" y="133.1">~{IPEND}</text>
<text x="72.1" y="138.2">~{BR}</text>
<text x="72.1" y="140.7">~{BGACK}</text>
<text x="136.5" y="143.2">~{OCS}</text>
<text x="138" y="138.2">~{BG}</text>
<text x="72.1" y="148.3">~{STERM}</text>
<text x="136.2" y="148.3">R/~{W}</text>
<text x="136.7" y="145.8">~{ECS}</text>
<text x="72.1" y="153.4">~{DSACK0}</text>
<text x="72.1" y="155.9">~{DSACK1}</text>
<text x="136.3" y="150.9">~{RMC}</text>
<text x="138.1" y="155.9">~{DS}</text>
<text x="138.3" y="153.4">~{AS}</text>
<text x="72.1" y="161">~{HALT}</text>
<text x="135" y="158.5">~{DBEN}</text>
<text x="72.1" y="163.6">~{BERR}</text>
<text x="134.2" y="163.6">~{RESET}</text>
<text x="72.1" y="168.6">~{CIIN}</text>
<text x="72.1" y="171.2">~{CBACK}</text>
<text x="133.5" y="171.2">~{CBREQ}</text>
<text x="134.5" y="168.6">~{CIOUT}</text>
<text x="72.1" y="176.3">~{MMUDIS}</text>
<text x="72.1" y="178.8">~{CDIS}</text>
<text x="84.8" y="179.3" transform="rotate(-90 84.8 179.3)">GND</text>
<text x="87.4" y="179.3" transform="rotate(-90 87.4 179.3)">GND</text>
<text x="89.9" y="179.3" transform="rotate(-90 89.9 179.3)">GND</text>
<text x="92.4" y="179.3" transform="rotate(-90 92.4 179.3)">GND</text>
<text x="95" y="179.3" transform="rotate(-90 95 179.3)">GND</text>
<text x="97.5" y="179.3" transform="rotate(-90 97.5 179.3)">GND</text>
<text x="100.1" y="179.3" transform="rotate(-90 100.1 179.3)">GND</text>
<text x="102.6" y="179.3" transform="rotate(-90 102.6 179.3)">GND</text>
<text x="105.1" y="179.3" transform="rotate(-90 105.1 179.3)">GND</text>
<text x="110.2" y="179.3" transform="rotate(-90 110.2 179.3)">GND</text>
<text x="112.8" y="179.3" transform="rotate(-90 112.8 179.3)">GND</text>
<text x="115.3" y="179.3" transform="rotate(-90 115.3 179.3)">GND</text>
<text x="117.8" y="179.3" transform="rotate(-90 117.8 179.3)">GND</text>
<text x="120.4" y="179.3" transform="rotate(-90 120.4 179.3)">GND</text>
<text x="122.9" y="179.3" transform="rotate(-90 122.9 179.3)">GND</text>
<text x="125.5" y="179.3" transform="rotate(-90 125.5 179.3)">GND</text>
<text x="128" y="179.3" transform="rotate(-90 128 179.3)">GND</text>
<text x="130.5" y="179.3" transform="rotate(-90 130.5 179.3)">GND</text>
<text x="132.9" y="178.8">~{STATUS}</text>
<text x="133.7" y="176.3">~{REFILL}</text>
</g>
<g font-size="2.1" fill="#840000">
<text x="160.4" y="183.9">drawn</text>
<text x="168.3" y="183.9">by</text>
<text x="172.1" y="183.9">Bradley</text>
<text x="181.7" y="183.9">Bell</text>
<text x="160.4" y="189.9">Sheet:</text>
<text x="160.4" y="187.1">Apple</text>
<text x="168.2" y="187.1">Computer</text>
<text x="168.6" y="189.9">/CPU/</text>
<text x="160.4" y="192.6">File:</text>
<text x="166.5" y="192.6">cpu.kicad_sch</text>
<text x="160.4" y="202.8">KiCad</text>
<text x="160.4" y="200">Size:</text>
<text x="167.1" y="200">USLetter</text>
<text x="168.1" y="202.8">E.D.A.</text>
<text x="175.7" y="202.8">9.0.0</text>
<text x="182.4" y="200">Date:</text>
<text x="189.4" y="200">2025-06-25</text>
<text x="245.4" y="200.2">Rev:</text>
<text x="245.4" y="202.8">Id:</text>
<text x="249.5" y="202.8">3/16</text>
</g>
<g font-size="1.8" fill="#840000">
<text x="35" y="11.9">1</text>
<text x="85" y="11.9">2</text>
<text x="135" y="11.9">3</text>
<text x="185" y="11.9">4</text>
<text x="235" y="11.9">5</text>
<text x="16.3" y="23.8">5,6,7,8,11,13,16</text>
<text x="246.2" y="23.8">5,6,7,8,11,13,16</text>
<text x="246.1" y="28.9">4,16</text>
<text x="10.3" y="35.9">A</text>
<text x="24.8" y="34">4,5</text>
<text x="30.8" y="34">C16M_MICRO</text>
<text x="246" y="34">4,5,6,7,11,12,13,16</text>
<text x="267.7" y="35.9">A</text>
<text x="10.3" y="85.9">B</text>
<text x="267.7" y="85.9">B</text>
<text x="23.3" y="125.4">2,4,16</text>
<text x="32.4" y="125.4">~{IPL0}</text>
<text x="241.8" y="125.4">SIZ0</text>
<text x="249" y="125.4">4,16</text>
<text x="23.3" y="130.5">2,4,12</text>
<text x="26.3" y="128">2,4</text>
<text x="32.4" y="128">~{IPL1}</text>
<text x="32.4" y="130.5">~{IPL2}</text>
<text x="241.8" y="128">SIZ1</text>
<text x="249" y="128">4,16</text>
<text x="10.3" y="135.9">C</text>
<text x="267.7" y="135.9">C</text>
<text x="237.3" y="141.9">~{OCS}</text>
<text x="237.5" y="144.4">~{ECS}</text>
<text x="241.8" y="148.3">R/~{W}</text>
<text x="248.8" y="148.3">4,5,8</text>
<text x="21.9" y="153.4">4,16</text>
<text x="23.1" y="155.9">4,5</text>
<text x="29.2" y="155.9">~{DSACK1}</text>
<text x="29.2" y="153.4">~{DSACK0}</text>
<text x="241.8" y="155.9">~{DS} 5</text>
<text x="241.8" y="153.4">~{AS} 4,5,13</text>
<text x="24.3" y="163.5">4,16</text>
<text x="31.5" y="163.5">~{BERR}</text>
<text x="235.6" y="167.3">~{CIOUT}</text>
<text x="242.7" y="163.5">~{RESET}</text>
<text x="252.6" y="163.5">2,4,5,11,13,15</text>
<text x="234.8" y="169.8">~{CBREQ}</text>
<text x="10.3" y="185.9">D</text>
<text x="267.7" y="185.9">D</text>
<text x="35" y="205.8">1</text>
<text x="85" y="205.8">2</text>
<text x="135" y="205.8">3</text>
<text x="185" y="205.8">4</text>
<text x="235" y="205.8">5</text>
</g>
<g font-size="1.8" fill="#000084">
<text x="35" y="23.8">D[0..31]</text>
<text x="235.4" y="23.8">D[0..31]</text>
<text x="235.4" y="28.9">FC[0..2]</text>
<text x="235.4" y="34">A[0..31]</text>
</g>
<g font-size="1.8" fill="#0f0f0f">
<text x="81.3" y="27.6">+5V030</text>
<text x="131.7" y="34.3" transform="rotate(-90 131.7 34.3)">FC1</text>
<text x="55.9" y="40.3">D0</text>
<text x="160.1" y="40.3">A0</text>
<text x="55.9" y="42.8">D1</text>
<text x="55.9" y="45.4">D2</text>
<text x="55.9" y="47.9">D3</text>
<text x="160.1" y="42.8">A1</text>
<text x="160.1" y="45.4">A2</text>
<text x="160.1" y="47.9">A3</text>
<text x="55.9" y="50.5">D4</text>
<text x="55.9" y="53">D5</text>
<text x="160.1" y="53">A5</text>
<text x="160.1" y="50.5">A4</text>
<text x="220.9" y="53">+5V030</text>
<text x="55.9" y="55.5">D6</text>
<text x="55.9" y="58.1">D7</text>
<text x="160.1" y="58.1">A7</text>
<text x="160.1" y="55.5">A6</text>
<text x="55.9" y="65.7">D10</text>
<text x="55.9" y="60.6">D8</text>
<text x="55.9" y="63.2">D9</text>
<text x="158.8" y="65.7">A10</text>
<text x="160.1" y="60.6">A8</text>
<text x="160.1" y="63.2">A9</text>
<text x="55.9" y="68.2">D11</text>
<text x="55.9" y="70.8">D12</text>
<text x="158.8" y="68.2">A11</text>
<text x="158.8" y="70.8">A12</text>
<text x="55.9" y="75.9">D14</text>
<text x="55.9" y="73.3">D13</text>
<text x="158.8" y="75.9">A14</text>
<text x="158.8" y="73.3">A13</text>
<text x="55.9" y="78.4">D15</text>
<text x="55.9" y="80.9">D16</text>
<text x="55.9" y="83.5">D17</text>
<text x="158.8" y="78.4">A15</text>
<text x="158.8" y="80.9">A16</text>
<text x="158.8" y="83.5">A17</text>
<text x="55.9" y="88.6">D19</text>
<text x="55.9" y="86">D18</text>
<text x="158.8" y="86">A18</text>
<text x="158.8" y="88.6">A19</text>
<text x="55.9" y="93.6">D21</text>
<text x="55.9" y="91.1">D20</text>
<text x="158.8" y="93.6">A21</text>
<text x="158.8" y="91.1">A20</text>
<text x="55.9" y="101.3">D24</text>
<text x="55.9" y="96.2">D22</text>
<text x="55.9" y="98.7">D23</text>
<text x="158.8" y="98.7">A23</text>
<text x="158.8" y="101.3">A24</text>
<text x="158.8" y="96.2">A22</text>
<text x="55.9" y="103.8">D25</text>
<text x="55.9" y="106.3">D26</text>
<text x="158.8" y="103.8">A25</text>
<text x="158.8" y="106.3">A26</text>
<text x="55.9" y="114">D29</text>
<text x="55.9" y="111.4">D28</text>
<text x="55.9" y="108.9">D27</text>
<text x="158.8" y="111.4">A28</text>
<text x="158.8" y="108.9">A27</text>
<text x="158.8" y="114">A29</text>
<text x="55.9" y="119">D31</text>
<text x="55.9" y="116.5">D30</text>
<text x="158.8" y="116.5">A30</text>
<text x="158.8" y="119">A31</text>
<text x="235.5" y="131.7">~{IPEND}</text>
<text x="38.1" y="136.8">~{BR}</text>
<text x="238.6" y="136.8">~{BG}</text>
<text x="38.1" y="139.4">~{BGACK}</text>
<text x="38.1" y="147">~{STERM}</text>
<text x="237.1" y="149.5">~{RMC}</text>
<text x="38.1" y="159.7">~{HALT}</text>
<text x="236.1" y="157.1">~{DBEN}</text>
<text x="38.1" y="167.3">~{CIIN}</text>
<text x="38.1" y="169.8">~{CBACK}</text>
<text x="38.1" y="177.5">~{CDIS}</text>
</g>
<g font-size="1.8" fill="#009600">
<text x="129.2" y="34.3" transform="rotate(-90 129.2 34.3)">FC0</text>
<text x="134.3" y="34.3" transform="rotate(-90 134.3 34.3)">FC2</text>
<text x="48.3" y="171">+5V</text>
<text x="58.4" y="168.5">+5V</text>
</g>
<g font-size="1.8" fill="#006464">
<text x="136.9" y="31.3">U16</text>
<text x="136.9" y="33.9">68030</text>
<text x="157.5" y="32.6">+5V</text>
<text x="157.5" y="35.2">R96</text>
<text x="157.5" y="37.7">10K</text>
<text x="162.3" y="37.7">1%</text>
<text x="175.8" y="41.5">+5V</text>
<text x="179.1" y="47.9">L11</text>
<text x="179.1" y="50.4">Ferrite</text>
<text x="167.7" y="57.3">10uF</text>
<text x="173.1" y="54.7">C74</text>
<text x="173.5" y="57.3">16V</text>
<text x="180.9" y="66.6">C63</text>
<text x="185.9" y="66.6">C64</text>
<text x="191.3" y="66.6">C65</text>
<text x="196.1" y="66.6">C73</text>
<text x="201.2" y="66.6">C75</text>
<text x="206.3" y="66.6">C78</text>
<text x="211.3" y="66.6">C87</text>
<text x="216.4" y="66.6">C88</text>
<text x="183.7" y="74.4" transform="rotate(-90 183.7 74.4)">100nF</text>
<text x="188.8" y="73.2" transform="rotate(-90 188.8 73.2)">10nF</text>
<text x="193.9" y="74.4" transform="rotate(-90 193.9 74.4)">100nF</text>
<text x="199" y="74.4" transform="rotate(-90 199 74.4)">100nF</text>
<text x="204.1" y="74.4" transform="rotate(-90 204.1 74.4)">100nF</text>
<text x="209.1" y="74.4" transform="rotate(-90 209.1 74.4)">100nF</text>
<text x="214.2" y="74.4" transform="rotate(-90 214.2 74.4)">100nF</text>
<text x="219.3" y="73.2" transform="rotate(-90 219.3 73.2)">10nF</text>
<text x="48.8" y="126.6">+5V</text>
<text x="53.8" y="126.6">+5V</text>
<text x="228.9" y="126.6">TP255</text>
<text x="43.8" y="135.5">4.7K</text>
<text x="44.4" y="132.9">R41</text>
<text x="58.4" y="132.9">R43</text>
<text x="58.4" y="135.5">4.7K</text>
<text x="246.4" y="132.3">TP146</text>
<text x="246.4" y="137.4">TP128</text>
<text x="27.4" y="138">TP101</text>
<text x="27.4" y="140.6">TP117</text>
<text x="50.8" y="140.6">+5V</text>
<text x="50.8" y="143.1">R54</text>
<text x="150.4" y="141.8">+5V</text>
<text x="246.4" y="142.5">TP129</text>
<text x="27.4" y="148.2">TP148</text>
<text x="46.2" y="149.5">+5V</text>
<text x="50.8" y="145.6">4.7K</text>
<text x="154.9" y="148.2">R69</text>
<text x="246.4" y="145">TP175</text>
<text x="50.8" y="155.8">R64</text>
<text x="154.9" y="150.7">4.7K</text>
<text x="160.5" y="152">+5V</text>
<text x="246.4" y="150.1">TP130</text>
<text x="26.4" y="160.6">TP157</text>
<text x="50.8" y="158.3">4.7K</text>
<text x="56.4" y="157.1">+5V</text>
<text x="165.1" y="158.3">R47</text>
<text x="165.1" y="160.9">4.7K</text>
<text x="246.4" y="157.7">TP171</text>
<text x="50.8" y="163.4">+5V</text>
<text x="50.8" y="166">R65</text>
<text x="61" y="163.4">R70</text>
<text x="61" y="166">4.7K</text>
<text x="246.4" y="167.9">TP118</text>
<text x="26.9" y="171">TP158</text>
<text x="27.4" y="168.2">TP161</text>
<text x="48.3" y="173.6">R57</text>
<text x="50.8" y="168.5">4.7K</text>
<text x="58.4" y="171">R51</text>
<text x="58.4" y="173.6">4.7K</text>
<text x="246.4" y="170.4">TP160</text>
<text x="27.2" y="178.4">TP159</text>
<text x="27.2" y="175.9">TP145</text>
<text x="48.3" y="176.1">4.7K</text>
<text x="152.4" y="175.5">TP170</text>
<text x="152.4" y="178">TP169</text>
</g>
<g font-size="1.8" fill="#840084">
<text x="136.9" y="36.6">Microprocessor</text>
<text x="175.6" y="64.4" transform="rotate(-90 175.6 64.4)">revision</text>
<text x="175.6" y="71.8" transform="rotate(-90 175.6 71.8)">earlier</text>
<text x="175.6" y="75.2" transform="rotate(-90 175.6 75.2)">on</text>
<text x="175.6" y="80.2" transform="rotate(-90 175.6 80.2)">tant</text>
<text x="175.6" y="86.6" transform="rotate(-90 175.6 86.6)">4.7uF</text>
</g>
</svg>
